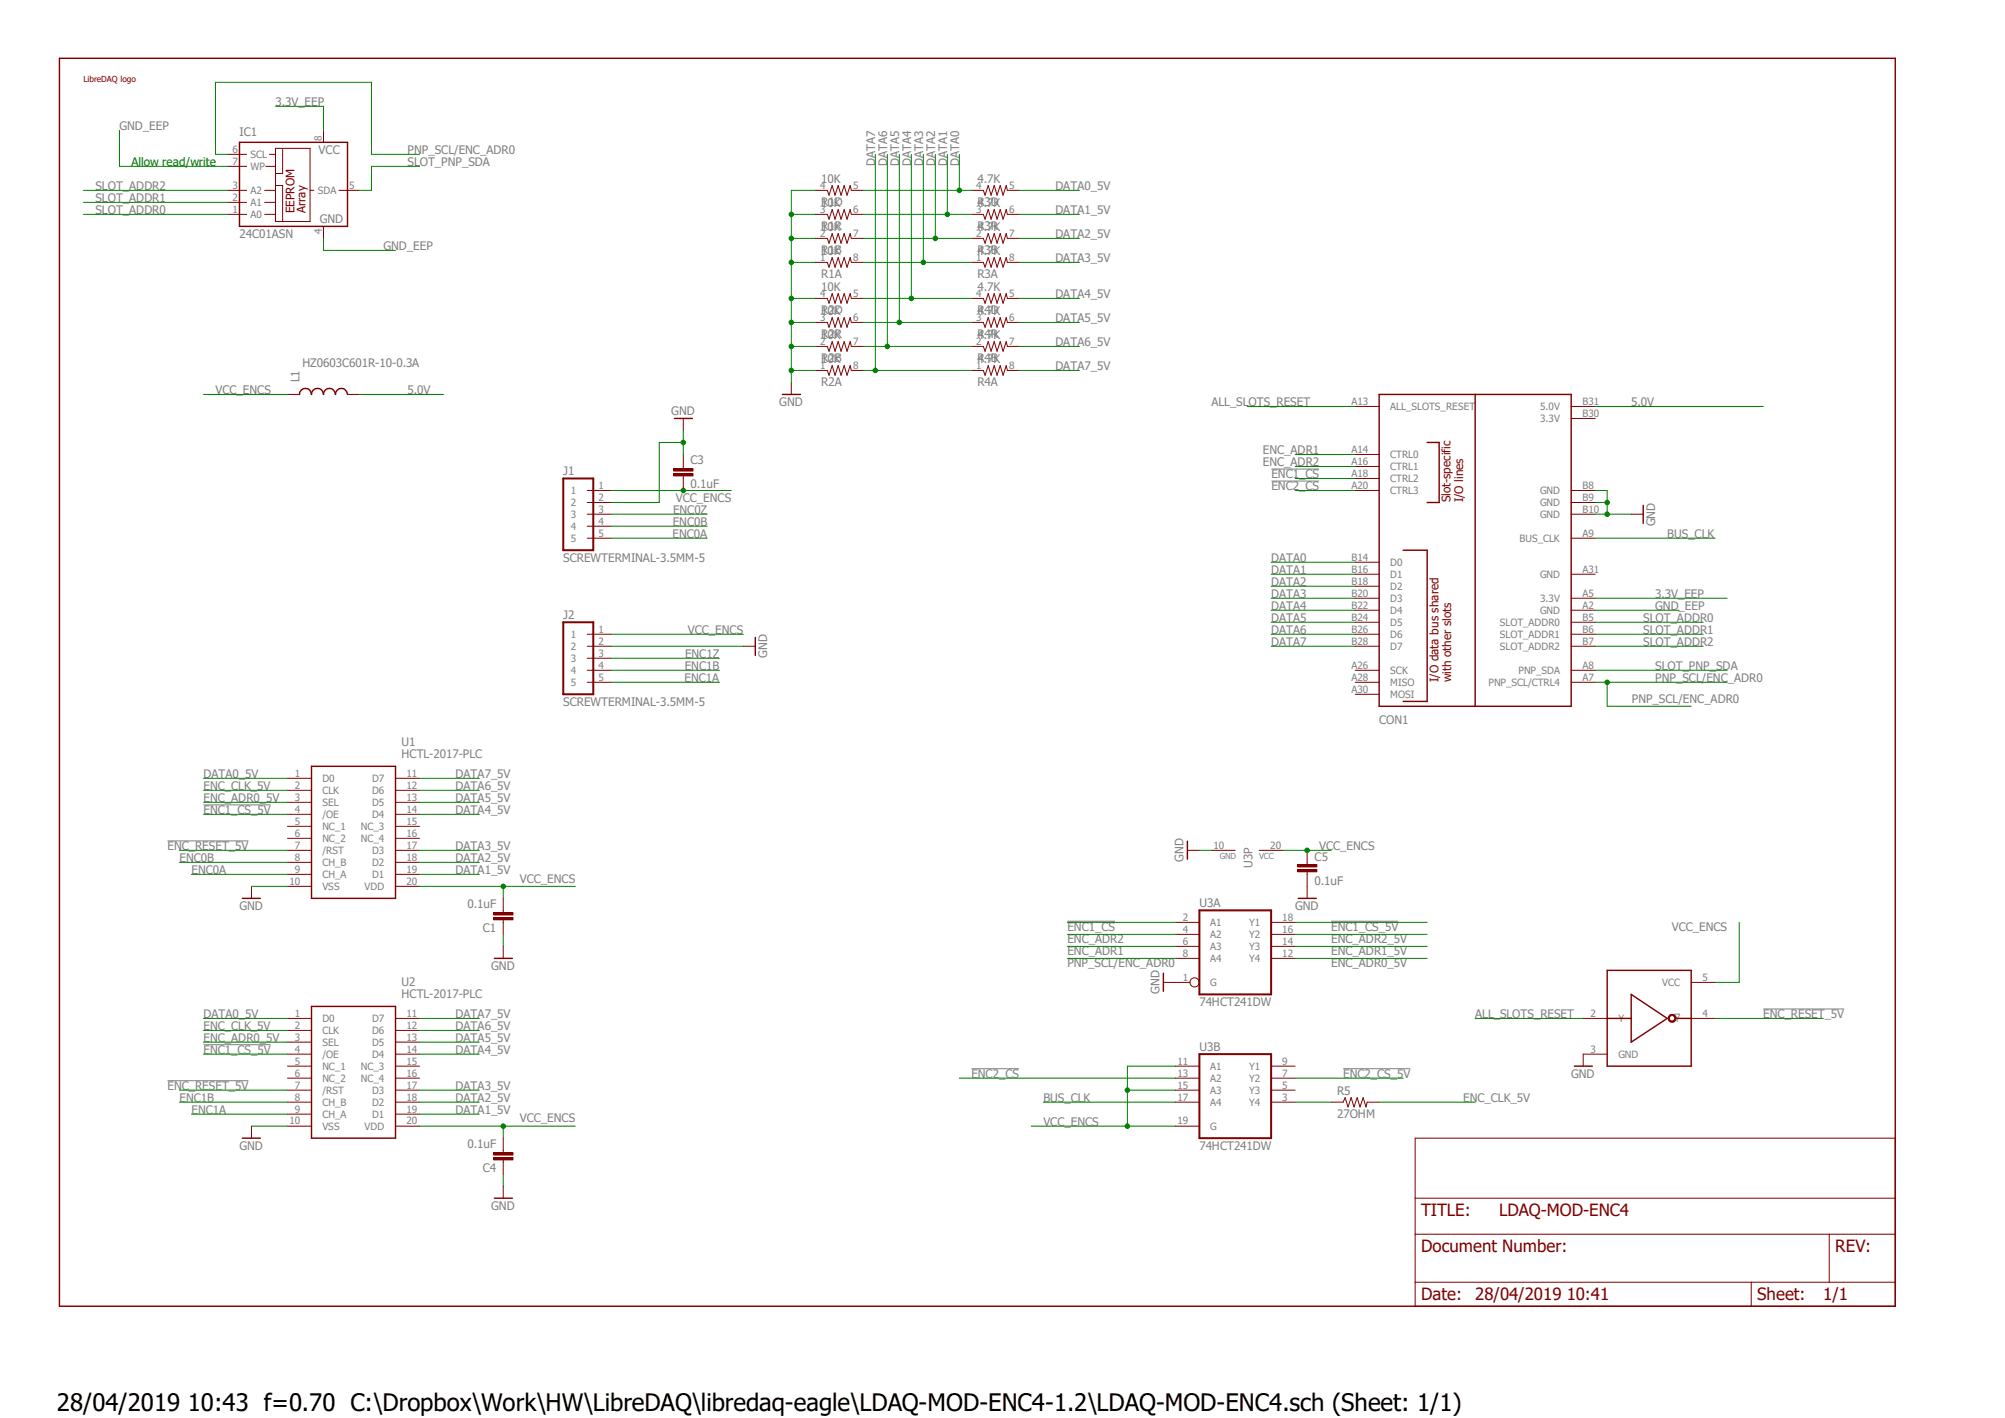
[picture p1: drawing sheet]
<svg xmlns="http://www.w3.org/2000/svg" width="297mm" height="210mm" viewBox="0 0 297 210" stroke-linecap="round" stroke-linejoin="round" font-family="sans-serif">
<path d="M8.4 8.4l272.6 185.5M281 8.4l-272.6 185.5" fill="none" stroke="#fff" stroke-width=".15"/>
<path d="M188.3 69.5h7.1M188.3 71.2h7.1M30.1 119.2h10M24.8 124.5h12M158.1 136.4h7.1M197.2 136.4h9.9M30.1 154.7h10M143.9 158.3h7.1M199 158.3h9.9M248 150.2h.9M261.2 149.4h12M24.8 160.1h12" fill="none" stroke="#808080" stroke-width=".15"/>
<g fill="none" stroke="#800000" stroke-width=".21">
<path d="M8.8 8.6h272v184.9h-272zM35.5 21.1h16v12.4h-16zM44.4 58.4a.89 .89 0 0 1 .9-.9 .89 .89 0 0 1 .8 .9 .89 .89 0 0 1 .9-.9 .89 .89 0 0 1 .9 .9 .89 .89 0 0 1 .9-.9 .89 .89 0 0 1 .9 .9 .89 .89 0 0 1 .9-.9 .89 .89 0 0 1 .9 .9M115.9 58.4h2.7M204.3 58.4h28.4v46.2h-28.4zM218.5 58.4v46.2M99.9 62h2.7M211.4 65.5h1.8v8.9h-1.8M243.4 74.8v2.7M111.9 94.4v2.7M207.9 81.5h3.5v22.4h-3.5M73.2 141.9h2.7"/>
<path d="M238.1 143.7h12.4v14.2h-12.4zM241.6 147.3l5.4 3.5-5.4 3.5z"/>
</g>
<g fill="none" stroke="#800000" stroke-width=".15">
<path d="M47.9 19.3v1.8M33.7 28.2h2.8M33.7 30h2.8M33.7 31.7h2.8M33.7 22.9h2.8M33.7 24.6h2.8M39.2 28.2h1.6M39.2 30h1.6M39.2 31.7h1.6M39.4 24.6h1.4M39.9 22.9h.9M40.8 22h5.1v10.8h-5.1z"/>
<path d="M40.8 27.5h1.1v5.3M41.9 22.1v3.6h-1.1M45.9 28.2h.6M47.9 33.5v1.8M50.2 28.2h3.1M120.8 28.2h1.8l.2 .7 .5-1.4 .4 1.4 .5-1.4 .4 1.4 .5-1.4 .4 1.4 .4-1.4 .2 .7h1.8M120.8 31.7h1.8l.2 .8 .5-1.5 .4 1.5 .5-1.5 .4 1.5 .5-1.5 .4 1.5 .4-1.5 .2 .7h1.8M120.8 38.9h1.8l.2 .7 .5-1.5 .4 1.5 .5-1.5 .4 1.5 .5-1.5 .4 1.5 .4-1.5 .2 .8h1.8M120.8 35.3h1.8l.2 .7 .5-1.4 .4 1.4 .5-1.4 .4 1.4 .5-1.4 .4 1.4 .4-1.4 .2 .7h1.8M143.9 28.2h1.8l.2 .7 .5-1.4 .4 1.4 .5-1.4 .4 1.4 .5-1.4 .4 1.4 .5-1.4 .1 .7h1.8M143.9 31.7h1.8l.2 .8 .5-1.5 .4 1.5 .5-1.5 .4 1.5 .5-1.5 .4 1.5 .5-1.5 .1 .7h1.8M143.9 38.9h1.8l.2 .7 .5-1.5 .4 1.5 .5-1.5 .4 1.5 .5-1.5 .4 1.5 .5-1.5 .1 .8h1.8"/>
<path d="M143.9 35.3h1.8l.2 .7 .5-1.4 .4 1.4 .5-1.4 .4 1.4 .5-1.4 .4 1.4 .5-1.4 .1 .7h1.8M42.6 58.4h1.8M51.5 58.4h1.8M117.2 56.6v1.8M120.8 54.9h1.8l.2 .7 .5-1.5 .4 1.5 .5-1.5 .4 1.5 .5-1.5 .4 1.5 .4-1.5 .2 .8h1.8M120.8 51.3h1.8l.2 .7 .5-1.4 .4 1.4 .5-1.4 .4 1.4 .5-1.4 .4 1.4 .4-1.4 .2 .7h1.8M120.8 47.8h1.8l.2 .7 .5-1.5 .4 1.5 .5-1.5 .4 1.5 .5-1.5 .4 1.5 .4-1.5 .2 .8h1.8M120.8 44.2h1.8l.2 .7 .5-1.4 .4 1.4 .5-1.4 .4 1.4 .5-1.4 .4 1.4 .4-1.4 .2 .7h1.8M143.9 54.9h1.8l.2 .7 .5-1.5 .4 1.5 .5-1.5 .4 1.5 .5-1.5 .4 1.5 .5-1.5 .1 .8h1.8M143.9 51.3h1.8l.2 .7 .5-1.4 .4 1.4 .5-1.4 .4 1.4 .5-1.4 .4 1.4 .5-1.4 .1 .7h1.8M143.9 47.8h1.8l.2 .7 .5-1.5 .4 1.5 .5-1.5 .4 1.5 .5-1.5 .4 1.5 .5-1.5 .1 .8h1.8M143.9 44.2h1.8l.2 .7 .5-1.4 .4 1.4 .5-1.4 .4 1.4 .5-1.4 .4 1.4 .5-1.4 .1 .7h1.8"/>
<path d="M99.8 70.1h2.9v.4h-2.9zM99.8 69.4h2.9v.4h-2.9zM101.2 62v1.8M101.2 67.3v2.1M101.2 70.5v2.1M200.7 72.6h3.6M200.7 60.2h3.6M200.7 70.9h3.6M200.7 69.1h3.6M200.7 67.3h3.6M232.7 74.4h3.6M232.7 79.7h3.6"/>
<path d="M232.7 72.6h3.6M232.7 60.2h3.6M232.7 62h3.6M232.7 76.2h3.6M241.6 76.2h1.8M110.1 95.7h1.8M200.7 90.4h3.6M200.7 99.3h3.6M200.7 95.7h3.6M200.7 92.2h3.6M200.7 88.6h3.6M200.7 85h3.6"/>
<path d="M200.7 93.9h3.6M200.7 86.8h3.6M200.7 83.3h3.6M232.7 90.4h3.6M232.7 99.3h3.6M232.7 95.7h3.6M232.7 92.2h3.6M232.7 88.6h3.6M232.7 85h3.6M232.7 93.9h3.6M200.7 101h3.6M200.7 102.8h3.6"/>
<path d="M232.7 101h3.6M73.1 135.2h2.9v.3h-2.9zM73.1 135.9h2.9v.3h-2.9zM74.5 133.1v2.1M74.5 136.2v2.2M74.5 140.2v1.7M209.6 168.6h71.2v24.9h-71.2zM209.6 177.5h71.2M209.6 182.8h71.2M209.6 189.9h71.2M259.4 189.9v3.6M271 182.8v7.1"/>
</g>
<path d="M99.8 70.3h2.9M99.8 69.6h2.9M73.1 135.3h2.9M73.1 136.1h2.9" fill="none" stroke="#800000" stroke-width=".34"/>
<path d="M247.4 150.3a.6 .6 0 0 1 .9 .3 .6 .6 0 0 1-.5 .8 .6 .6 0 0 1-.7-.6h.2a.41 .41 0 0 1 .4-.4 .41 .41 0 0 1 .4 .5 .41 .41 0 0 1-.6 .3l-.2-.4h-.2z" fill-rule="evenodd" fill="#800000"/>
<g fill="none" stroke="#800000" stroke-width=".15">
<path d="M87 72.6h3.6M87 74.4h3.6M87 76.2h3.6M87 77.9h3.6M87 79.7h3.6M87 93.9h3.6M87 95.7h3.6M87 97.5h3.6M87 99.3h3.6M42.6 115.3h3.5M42.6 117.1h3.5M42.6 118.8h3.5"/>
<path d="M58.6 115.3h3.5M58.6 117.1h3.5M58.6 118.8h3.5M87 101h3.6M37.3 131.3v1.8M42.6 125.9h3.5M42.6 120.6h3.5M42.6 122.4h3.5M42.6 124.2h3.5M42.6 127.7h3.5M42.6 129.5h3.5M42.6 131.3h3.5"/>
<path d="M58.6 125.9h3.5M58.6 120.6h3.5M58.6 122.4h3.5M58.6 124.2h3.5M58.6 127.7h3.5M58.6 129.5h3.5M58.6 131.3h3.5M174.1 136.6h3.6M174.1 138.4h3.6M175.9 125.9h1.8M179.5 125.9h3.5M186.5 125.9h3.6"/>
<path d="M188.3 136.6h3.6M188.3 138.4h3.6M192.2 128.8h2.9v.3h-2.9zM192.2 128.1h2.9v.3h-2.9zM193.6 125.9v2.2M193.6 129.1v4M42.6 150.8h3.5M42.6 156.1h3.5M42.6 157.9h3.5M42.6 159.7h3.5M42.6 152.6h3.5M42.6 154.3h3.5"/>
<path d="M58.6 150.8h3.5M58.6 156.1h3.5M58.6 157.9h3.5M58.6 159.7h3.5M58.6 152.6h3.5M58.6 154.3h3.5M172.3 145.5h4M174.1 140.2h3.6M174.1 141.9h3.6M174.1 157.9h3.6M174.1 159.7h3.6M188.3 140.2h3.6"/>
<path d="M188.3 141.9h3.6M188.3 157.9h3.6M188.3 159.7h3.6M234.5 150.8h3.6M238.1 156.1h-3.6v1.8M247.4 150.3a.6 .6 0 0 1 .9 .3 .6 .6 0 0 1-.5 .8 .6 .6 0 0 1-.7-.6h.2a.41 .41 0 0 1 .4-.4 .41 .41 0 0 1 .4 .5 .41 .41 0 0 1-.6 .3l-.2-.4h-.2zM250.5 150.8h3.6M250.5 145.5h3.6M37.3 166.8v1.8M42.6 163.2h3.5M42.6 166.8h3.5M42.6 161.5h3.5"/>
<path d="M42.6 165h3.5M58.6 163.2h3.5M58.6 166.8h3.5M58.6 161.5h3.5M58.6 165h3.5M73.1 170.7h2.9v.4h-2.9zM73.1 171.4h2.9v.4h-2.9zM74.5 168.6v2.1M74.5 171.8v2.1M74.5 175.7v1.8M174.1 163.2h3.6M174.1 166.8h3.6"/>
<path d="M174.1 161.5h3.6M188.3 163.2h3.6M188.3 161.5h3.6M197.2 163.2h1.8l.3-.6 .4 1.4 .5-1.4 .4 1.4 .4-1.4 .5 1.4 .4-1.4 .5 1.4 .1-.8h1.8"/>
<circle cx="177" cy="145.5" r=".68"/>
</g>
<path d="M46.1 113.5h12.5v19.6h-12.5zM35.9 133.1h2.7M175.9 124.6v2.7M192.3 133.1h2.7M46.1 149.1h12.5v19.5h-12.5zM172.3 144.1v2.7M233.2 157.9h2.7M238.1 150.8h3.5M248.2 150.8h2.3M35.9 168.6h2.7M73.2 177.5h2.7" fill="none" stroke="#800000" stroke-width=".21"/>
<path d="M83.4 70.9h4.5v10.6h-4.5zM83.4 92.2h4.5v10.6h-4.5zM177.7 134.8h10.6v12.5h-10.6zM177.7 156.1h10.6v12.5h-10.6z" fill="none" stroke="#800000" stroke-width=".3"/>
<path d="M192.2 128.9h2.9M192.2 128.2h2.9M73.1 170.9h2.9M73.1 171.6h2.9" fill="none" stroke="#800000" stroke-width=".34"/>
<path d="M101.2 65.5h-3.5v8.9M101.2 63.8v3.5M90.6 95.7h19.5M74.5 138.4v1.8" fill="none" stroke="#008000" stroke-width=".15"/>
<circle cx="101.2" cy="65.5" r=".33" fill="#008000"/>
<g fill="none" stroke="#008000" stroke-width=".15">
<path d="M117.2 54.9h3.6M120.8 51.3h-3.6v5.3M90.6 74.4h7.1"/>
<circle cx="101.2" cy="65.5" r=".33"/>
</g>
<circle cx="117.2" cy="54.9" r=".33" fill="#008000"/>
<g fill="none" stroke="#008000" stroke-width=".15">
<path d="M120.8 47.8h-3.6v3.5"/>
<circle cx="117.2" cy="54.9" r=".33"/>
</g>
<circle cx="117.2" cy="51.3" r=".33" fill="#008000"/>
<g fill="none" stroke="#008000" stroke-width=".15">
<path d="M120.8 44.2h-3.6v3.6"/>
<circle cx="117.2" cy="51.3" r=".33"/>
</g>
<circle cx="117.2" cy="47.8" r=".33" fill="#008000"/>
<g fill="none" stroke="#008000" stroke-width=".15">
<path d="M120.8 38.9h-3.6v5.3"/>
<circle cx="117.2" cy="47.8" r=".33"/>
</g>
<circle cx="117.2" cy="44.2" r=".33" fill="#008000"/>
<g fill="none" stroke="#008000" stroke-width=".15">
<path d="M120.8 35.3h-3.6v3.6"/>
<circle cx="117.2" cy="44.2" r=".33"/>
</g>
<circle cx="117.2" cy="38.9" r=".33" fill="#008000"/>
<g fill="none" stroke="#008000" stroke-width=".15">
<path d="M120.8 31.7h-3.6v3.6"/>
<circle cx="117.2" cy="38.9" r=".33"/>
</g>
<circle cx="117.2" cy="35.3" r=".33" fill="#008000"/>
<g fill="none" stroke="#008000" stroke-width=".15">
<path d="M120.8 28.2h-3.6v3.5"/>
<circle cx="117.2" cy="35.3" r=".33"/>
</g>
<circle cx="117.2" cy="31.7" r=".33" fill="#008000"/>
<g fill="none" stroke="#008000" stroke-width=".15">
<path d="M236.3 72.6h1.8v3.6h3.5M236.3 74.4h1.8M177.7 125.9h1.8"/>
<circle cx="117.2" cy="31.7" r=".33"/>
</g>
<circle cx="238.1" cy="74.4" r=".33" fill="#008000"/>
<g fill="none" stroke="#008000" stroke-width=".15">
<path d="M236.3 76.2h1.8"/>
<circle cx="238.1" cy="74.4" r=".33"/>
</g>
<circle cx="238.1" cy="76.2" r=".33" fill="#008000"/>
<g fill="none" stroke="#008000" stroke-width=".15">
<path d="M127.9 28.2h16M142.1 22.9v5.3M53.3 58.4h12.4M184.7 60.2h16M236.3 60.2h24.9M188.3 83.3h12.4M37.3 131.3h5.3M218.5 150.8h16M37.3 166.8h5.3M74.5 173.9v1.8"/>
<circle cx="238.1" cy="76.2" r=".33"/>
</g>
<circle cx="142.1" cy="28.2" r=".33" fill="#008000"/>
<g fill="none" stroke="#008000" stroke-width=".15">
<path d="M127.9 31.7h16M140.3 22.9v8.8M188.3 85h12.4"/>
<circle cx="142.1" cy="28.2" r=".33"/>
</g>
<circle cx="140.3" cy="31.7" r=".33" fill="#008000"/>
<g fill="none" stroke="#008000" stroke-width=".15">
<path d="M127.9 35.3h16M138.6 22.9v12.4M188.3 86.8h12.4"/>
<circle cx="140.3" cy="31.7" r=".33"/>
</g>
<circle cx="138.6" cy="35.3" r=".33" fill="#008000"/>
<g fill="none" stroke="#008000" stroke-width=".15">
<path d="M127.9 38.9h16M136.8 22.9v16M188.3 88.6h12.4"/>
<circle cx="138.6" cy="35.3" r=".33"/>
</g>
<circle cx="136.8" cy="38.9" r=".33" fill="#008000"/>
<g fill="none" stroke="#008000" stroke-width=".15">
<path d="M135 22.9v21.3M127.9 44.2h16M188.3 90.4h12.4"/>
<circle cx="136.8" cy="38.9" r=".33"/>
</g>
<circle cx="135" cy="44.2" r=".33" fill="#008000"/>
<g fill="none" stroke="#008000" stroke-width=".15">
<path d="M133.2 22.9v24.9M127.9 47.8h16M188.3 92.2h12.4"/>
<circle cx="135" cy="44.2" r=".33"/>
</g>
<circle cx="133.2" cy="47.8" r=".33" fill="#008000"/>
<g fill="none" stroke="#008000" stroke-width=".15">
<path d="M131.4 22.9v28.4M127.9 51.3h16M188.3 93.9h12.4"/>
<circle cx="133.2" cy="47.8" r=".33"/>
</g>
<circle cx="131.4" cy="51.3" r=".33" fill="#008000"/>
<g fill="none" stroke="#008000" stroke-width=".15">
<path d="M129.7 22.9v32M127.9 54.9h16M188.3 95.7h12.4"/>
<circle cx="131.4" cy="51.3" r=".33"/>
</g>
<circle cx="129.7" cy="54.9" r=".33" fill="#008000"/>
<g fill="none" stroke="#008000" stroke-width=".15">
<path d="M40.8 15.7h7.1v3.6M12.4 28.2h21.3M12.4 30h21.3M12.4 31.7h21.3M62.1 24.6h-7.1v3.6h-1.7M30.1 58.4h12.5M90.6 79.7h14.2M90.6 77.9h14.2M90.6 76.2h14.2M90.6 99.3h16M90.6 97.5h16M236.3 99.3h19.6"/>
<path d="M236.3 93.9h16M236.3 92.2h16M236.3 95.7h16M236.3 88.6h19.6M30.1 118.8h12.5M90.6 101h16M26.6 127.7h16M26.6 125.9h16M28.4 129.5h14.2M62.1 131.3h23.1M74.5 131.3v1.8M191.9 138.4h19.5"/>
<path d="M30.1 154.3h12.5M191.9 141.9h19.5M191.9 140.2h19.5M254.1 150.8h16M26.6 163.2h16M26.6 161.5h16M28.4 165h14.2"/>
<circle cx="129.7" cy="54.9" r=".33"/>
</g>
<circle cx="74.6" cy="131.3" r=".33" fill="#008000"/>
<g fill="none" stroke="#008000" stroke-width=".15">
<path d="M90.6 72.6h17.7"/>
<circle cx="74.6" cy="131.3" r=".33"/>
</g>
<circle cx="101.2" cy="72.6" r=".33" fill="#008000"/>
<g fill="none" stroke="#008000" stroke-width=".15">
<path d="M90.6 93.9h19.5M190.1 125.9h7.1M257.6 136.6v8.9h-3.5"/>
<circle cx="101.2" cy="72.6" r=".33"/>
</g>
<circle cx="193.6" cy="125.9" r=".33" fill="#008000"/>
<g fill="none" stroke="#008000" stroke-width=".15">
<path d="M152.8 166.8h21.3"/>
<circle cx="193.6" cy="125.9" r=".33"/>
</g>
<circle cx="167" cy="166.8" r=".33" fill="#008000"/>
<g fill="none" stroke="#008000" stroke-width=".15">
<path d="M174.1 157.9h-7.1v8.9M167 161.5h7.1"/>
<circle cx="167" cy="166.8" r=".33"/>
</g>
<circle cx="167" cy="161.5" r=".33" fill="#008000"/>
<g fill="none" stroke="#008000" stroke-width=".15">
<path d="M62.1 166.8h23.1M74.5 166.8v1.8"/>
<circle cx="167" cy="161.5" r=".33"/>
</g>
<circle cx="74.6" cy="166.8" r=".33" fill="#008000"/>
<g fill="none" stroke="#008000" stroke-width=".15">
<path d="M17.7 19.3v5.3h16M47.9 35.3v1.8h10.7M151 28.2h8.9M151 31.7h8.9M151 35.3h8.9M151 38.9h8.9M151 44.2h8.9M151 47.8h8.9M151 51.3h8.9M151 54.9h8.9M191.9 67.3h8.8M191.9 69.1h8.8"/>
<path d="M191.9 70.9h8.8M236.3 79.7h17.8M236.3 90.4h12.5M30.1 115.3h12.5M30.1 117.1h12.5M62.1 115.3h8.9M62.1 118.8h8.9M62.1 117.1h8.9M236.3 101h19.6M238.1 101v3.6h12.4M30.1 120.6h12.5M62.1 129.5h8.9"/>
<path d="M62.1 127.7h8.9M62.1 125.9h8.9M62.1 120.6h8.9M158.1 136.6h16M158.1 138.4h16M191.9 136.6h19.5M30.1 150.8h12.5M30.1 156.1h12.5M30.1 152.6h12.5M62.1 150.8h8.9M62.1 156.1h8.9M62.1 154.3h8.9"/>
<path d="M62.1 152.6h8.9M158.1 140.2h16M158.1 141.9h16M191.9 159.7h16M62.1 165h8.9M62.1 163.2h8.9M62.1 161.5h8.9M154.6 163.2h19.5M191.9 163.2h5.3M204.3 163.2h14.2"/>
<circle cx="74.6" cy="166.8" r=".33"/>
</g>
<circle cx="238.1" cy="101" r=".33" fill="#008000"/>
<g fill="none" stroke="#008000" stroke-width=".15">
<path d="M33.7 22.9h-1.8v-10.7h23.1v10.7h7.1M191.9 72.6h8.8M142.1 159.7h32"/>
<circle cx="238.1" cy="101" r=".33"/>
</g>
<text font-size="3.6" x="8.4" y="208.9">28/04/2019 10:43 f=0.70 C:\Dropbox\Work\HW\LibreDAQ\libredaq-eagle\LDAQ-MOD-ENC4-1.2\LDAQ-MOD-ENC4.sch (Sheet: 1/1)</text>
<g font-size="2.5" fill="#800000">
<text x="210.5" y="180.1">TITLE:</text>
<text x="210.5" y="185.5">Document Number:</text>
<text x="222.1" y="180.1">LDAQ-MOD-ENC4</text>
<text x="271.9" y="185.5">REV:</text>
<text x="210.5" y="192.6">Date:</text>
<text x="218.5" y="192.6">28/04/2019 10:41</text>
<text x="260.3" y="192.6">Sheet:</text>
<text x="270.1" y="192.6">1/1</text>
</g>
<g font-size="1.7" fill="#808080">
<text x="40.8" y="15.7">3.3V_EEP</text>
<text x="17.7" y="19.3">GND_EEP</text>
<text x="35.5" y="20.2">IC1</text>
<text x="47.2" y="22.9">VCC</text>
<text x="60.4" y="22.9">PNP_SCL/ENC_ADR0</text>
<text x="14.1" y="30">SLOT_ADDR1</text>
<text x="14.1" y="28.2">SLOT_ADDR2</text>
<text x="60.4" y="24.6">SLOT_PNP_SDA</text>
<text x="121.7" y="27.1">10K</text>
<text x="129.7" y="24.6" transform="rotate(-90 129.7 24.6)">DATA7</text>
<text x="131.4" y="24.6" transform="rotate(-90 131.4 24.6)">DATA6</text>
<text x="133.2" y="24.6" transform="rotate(-90 133.2 24.6)">DATA5</text>
<text x="135" y="24.6" transform="rotate(-90 135 24.6)">DATA4</text>
<text x="136.8" y="24.6" transform="rotate(-90 136.8 24.6)">DATA3</text>
<text x="138.6" y="24.6" transform="rotate(-90 138.6 24.6)">DATA2</text>
<text x="140.3" y="24.6" transform="rotate(-90 140.3 24.6)">DATA1</text>
<text x="142.1" y="24.6" transform="rotate(-90 142.1 24.6)">DATA0</text>
<text x="144.8" y="27.1">4.7K</text>
<text x="156.3" y="28.2">DATA0_5V</text>
<text x="14.1" y="31.8">SLOT_ADDR0</text>
<text x="35.5" y="35.3">24C01ASN</text>
<text x="47.4" y="33">GND</text>
<text x="121.7" y="34.2">10K</text>
<text x="121.7" y="30.7">10K</text>
<text x="121.7" y="34">R1R</text>
<text x="121.7" y="30.5">R1D</text>
<text x="144.8" y="34.2">4.7K</text>
<text x="144.8" y="30.7">4.7K</text>
<text x="144.8" y="34">R3R</text>
<text x="144.8" y="30.5">R3D</text>
<text x="156.3" y="31.8">DATA1_5V</text>
<text x="156.3" y="35.3">DATA2_5V</text>
<text x="56.8" y="37.1">GND_EEP</text>
<text x="121.7" y="37.8">10K</text>
<text x="121.7" y="41.1">R1A</text>
<text x="121.7" y="37.6">R1B</text>
<text x="144.8" y="37.8">4.7K</text>
<text x="144.8" y="41.1">R3A</text>
<text x="144.8" y="37.6">R3B</text>
<text x="156.3" y="38.9">DATA3_5V</text>
<text x="121.7" y="46.7">10K</text>
<text x="121.7" y="43.1">10K</text>
<text x="121.7" y="46.5">R2D</text>
<text x="144.8" y="46.7">4.7K</text>
<text x="144.8" y="43.1">4.7K</text>
<text x="144.8" y="46.5">R4D</text>
<text x="156.3" y="44.2">DATA4_5V</text>
<text x="156.3" y="47.8">DATA5_5V</text>
<text x="121.7" y="53.8">10K</text>
<text x="121.7" y="50.2">10K</text>
<text x="121.7" y="53.6">R2B</text>
<text x="121.7" y="50">R2R</text>
<text x="144.8" y="53.8">4.7K</text>
<text x="144.8" y="50.2">4.7K</text>
<text x="144.8" y="53.6">R4B</text>
<text x="144.8" y="50">R4R</text>
<text x="156.3" y="51.3">DATA6_5V</text>
<text x="31.9" y="58.4">VCC_ENCS</text>
<text x="44.4" y="56.6" transform="rotate(-90 44.4 56.6)">L1</text>
<text x="44.8" y="54.3">HZ0603C601R-10-0.3A</text>
<text x="60.4" y="58.4">5.0V</text>
<text x="121.7" y="57.1">R2A</text>
<text x="144.8" y="57.1">R4A</text>
<text x="156.3" y="54.9">DATA7_5V</text>
<text x="99.4" y="61.4">GND</text>
<text x="115.4" y="60.2">GND</text>
<text x="179.5" y="60.2">ALL_SLOTS_RESET</text>
<text x="241.6" y="60.2">5.0V</text>
<text x="83.4" y="70.3">J1</text>
<text x="102.3" y="68.8">C3</text>
<text x="187.1" y="67.3">ENC_ADR1</text>
<text x="187.1" y="69.1">ENC_ADR2</text>
<text x="188.3" y="70.9">ENC1_CS</text>
<text x="99.7" y="78">ENC0B</text>
<text x="99.7" y="76.2">ENC0Z</text>
<text x="100.1" y="74.4">VCC_ENCS</text>
<text x="102.3" y="72.3">0.1uF</text>
<text x="188.3" y="72.6">ENC2_CS</text>
<text x="245.2" y="78" transform="rotate(-90 245.2 78)">GND</text>
<text x="83.4" y="83.3">SCREWTERMINAL-3.5MM-5</text>
<text x="99.6" y="79.7">ENC0A</text>
<text x="188.3" y="83.3">DATA0</text>
<text x="247" y="79.7">BUS_CLK</text>
<text x="188.3" y="85">DATA1</text>
<text x="188.3" y="86.8">DATA2</text>
<text x="188.3" y="88.6">DATA3</text>
<text x="245.2" y="88.6">3.3V_EEP</text>
<text x="83.4" y="91.7">J2</text>
<text x="101.9" y="93.9">VCC_ENCS</text>
<text x="188.3" y="90.4">DATA4</text>
<text x="188.3" y="92.2">DATA5</text>
<text x="188.3" y="93.9">DATA6</text>
<text x="188.3" y="95.7">DATA7</text>
<text x="243.4" y="93.9">SLOT_ADDR1</text>
<text x="243.4" y="92.2">SLOT_ADDR0</text>
<text x="243.4" y="95.7">SLOT_ADDR2</text>
<text x="245.2" y="90.4">GND_EEP</text>
<text x="101.4" y="101">ENC1A</text>
<text x="101.4" y="99.3">ENC1B</text>
<text x="101.5" y="97.5">ENC1Z</text>
<text x="113.7" y="97.4" transform="rotate(-90 113.7 97.4)">GND</text>
<text x="245.2" y="99.3">SLOT_PNP_SDA</text>
<text x="245.2" y="101">PNP_SCL/ENC_ADR0</text>
<text x="83.4" y="104.6">SCREWTERMINAL-3.5MM-5</text>
<text x="204.3" y="107.3">CON1</text>
<text x="241.7" y="104.1">PNP_SCL/ENC_ADR0</text>
<text x="59.5" y="112.3">HCTL-2017-PLC</text>
<text x="59.5" y="110.5">U1</text>
<text x="30.1" y="118.8">ENC_ADR0_5V</text>
<text x="30.1" y="115.3">DATA0_5V</text>
<text x="30.1" y="117.1">ENC_CLK_5V</text>
<text x="67.5" y="118.8">DATA5_5V</text>
<text x="67.5" y="117.1">DATA6_5V</text>
<text x="67.5" y="115.3">DATA7_5V</text>
<text x="24.8" y="125.9">ENC_RESET_5V</text>
<text x="30.1" y="120.6">ENC1_CS_5V</text>
<text x="67.5" y="125.9">DATA3_5V</text>
<text x="67.5" y="120.6">DATA4_5V</text>
<text x="195.4" y="125.9">VCC_ENCS</text>
<text x="26.6" y="127.7">ENC0B</text>
<text x="28.4" y="129.5">ENC0A</text>
<text x="67.5" y="129.5">DATA1_5V</text>
<text x="67.5" y="127.7">DATA2_5V</text>
<text x="77" y="130.7">VCC_ENCS</text>
<text x="175.3" y="127.6" transform="rotate(-90 175.3 127.6)">GND</text>
<text x="185.5" y="128.5" transform="rotate(-90 185.5 128.5)">U3P</text>
<text x="194.7" y="131">0.1uF</text>
<text x="194.7" y="127.5">C5</text>
<text x="35.5" y="134.8">GND</text>
<text x="69.3" y="134.5">0.1uF</text>
<text x="158.1" y="137.8">ENC1_CS</text>
<text x="177.7" y="134.4">U3A</text>
<text x="191.9" y="134.8">GND</text>
<text x="197.2" y="137.8">ENC1_CS_5V</text>
<text x="247.6" y="137.8">VCC_ENCS</text>
<text x="71.5" y="138.1">C1</text>
<text x="72.8" y="143.7">GND</text>
<text x="158.1" y="141.4">ENC_ADR1</text>
<text x="158.1" y="139.6">ENC_ADR2</text>
<text x="158.1" y="143.2">PNP_SCL/ENC_ADR0</text>
<text x="197.2" y="143.2">ENC_ADR0_5V</text>
<text x="197.2" y="141.4">ENC_ADR1_5V</text>
<text x="197.2" y="139.6">ENC_ADR2_5V</text>
<text x="59.5" y="147.9">HCTL-2017-PLC</text>
<text x="59.5" y="146.1">U2</text>
<text x="171.8" y="147.2" transform="rotate(-90 171.8 147.2)">GND</text>
<text x="177.7" y="149.1">74HCT241DW</text>
<text x="30.1" y="154.4">ENC_ADR0_5V</text>
<text x="30.1" y="150.8">DATA0_5V</text>
<text x="30.1" y="152.6">ENC_CLK_5V</text>
<text x="67.5" y="154.4">DATA5_5V</text>
<text x="67.5" y="152.6">DATA6_5V</text>
<text x="67.5" y="150.8">DATA7_5V</text>
<text x="177.7" y="155.7">U3B</text>
<text x="218.5" y="150.8">ALL_SLOTS_RESET</text>
<text x="261.2" y="150.8">ENC_RESET_5V</text>
<text x="24.8" y="161.5">ENC_RESET_5V</text>
<text x="30.1" y="156.2">ENC1_CS_5V</text>
<text x="67.5" y="161.5">DATA3_5V</text>
<text x="67.5" y="156.2">DATA4_5V</text>
<text x="143.9" y="159.7">ENC2_CS</text>
<text x="199" y="159.7">ENC2_CS_5V</text>
<text x="232.7" y="159.7">GND</text>
<text x="26.6" y="163.2">ENC1B</text>
<text x="28.4" y="165">ENC1A</text>
<text x="67.5" y="165">DATA1_5V</text>
<text x="67.5" y="163.2">DATA2_5V</text>
<text x="77" y="166.2">VCC_ENCS</text>
<text x="154.6" y="166.8">VCC_ENCS</text>
<text x="154.6" y="163.2">BUS_CLK</text>
<text x="198.1" y="165.6">27OHM</text>
<text x="198.1" y="162.2">R5</text>
<text x="216.7" y="163.2">ENC_CLK_5V</text>
<text x="35.5" y="170.3">GND</text>
<text x="69.3" y="170.1">0.1uF</text>
<text x="71.5" y="173.7">C4</text>
<text x="177.7" y="170.3">74HCT241DW</text>
<text x="72.8" y="179.2">GND</text>
</g>
<text font-size="1.7" fill="#008000" x="19.5" y="24.6">Allow read/write</text>
<g font-size="1.7" fill="#800000">
<text x="43.6" y="31.6" transform="rotate(-90 43.6 31.6)">EEPROM</text>
<text x="45.3" y="31.6" transform="rotate(-90 45.3 31.6)">Array</text>
<text x="214.9" y="74.4" transform="rotate(-90 214.9 74.4)">Slot-specific</text>
<text x="216.7" y="74.4" transform="rotate(-90 216.7 74.4)">I/O lines</text>
<text x="213.1" y="101" transform="rotate(-90 213.1 101)">I/O data bus shared</text>
<text x="215" y="101" transform="rotate(-90 215 101)">with other slots</text>
</g>
<g font-size="1.5" fill="#808080">
<text x="34.4" y="22.6">6</text>
<text x="37.1" y="23.4">SCL</text>
<text x="47.7" y="20.8" transform="rotate(-90 47.7 20.8)">8</text>
<text x="34.4" y="29.7">2</text>
<text x="34.4" y="27.9">3</text>
<text x="34.4" y="24.4">7</text>
<text x="37.1" y="28.7">A2</text>
<text x="37.1" y="25.2">WP</text>
<text x="47.1" y="28.7">SDA</text>
<text x="51.7" y="27.9">5</text>
<text x="121.5" y="27.9">4</text>
<text x="126.4" y="27.9">5</text>
<text x="144.6" y="27.9">4</text>
<text x="149.5" y="27.9">5</text>
<text x="34.4" y="31.5">1</text>
<text x="37.1" y="32.3">A0</text>
<text x="37.1" y="30.5">A1</text>
<text x="47.7" y="34.6" transform="rotate(-90 47.7 34.6)">4</text>
<text x="121.5" y="35.1">2</text>
<text x="121.5" y="31.5">3</text>
<text x="126.4" y="35.1">7</text>
<text x="126.4" y="31.5">6</text>
<text x="144.6" y="35.1">2</text>
<text x="144.6" y="31.5">3</text>
<text x="149.5" y="35.1">7</text>
<text x="149.5" y="31.5">6</text>
<text x="121.5" y="38.6">1</text>
<text x="126.4" y="38.6">8</text>
<text x="144.6" y="38.6">1</text>
<text x="149.5" y="38.6">8</text>
<text x="121.5" y="47.5">3</text>
<text x="121.5" y="43.9">4</text>
<text x="126.4" y="47.5">6</text>
<text x="126.4" y="43.9">5</text>
<text x="144.6" y="47.5">3</text>
<text x="144.6" y="43.9">4</text>
<text x="149.5" y="47.5">6</text>
<text x="149.5" y="43.9">5</text>
<text x="121.5" y="51.1">2</text>
<text x="126.4" y="51.1">7</text>
<text x="144.6" y="51.1">2</text>
<text x="149.5" y="51.1">7</text>
<text x="121.5" y="54.6">1</text>
<text x="126.4" y="54.6">8</text>
<text x="144.6" y="54.6">1</text>
<text x="149.5" y="54.6">8</text>
<text x="200.2" y="59.9">A13</text>
<text x="234.4" y="59.9">B31</text>
<text x="206" y="60.7">ALL_SLOTS_RESET</text>
<text x="228.1" y="60.7">5.0V</text>
<text x="228.1" y="62.5">3.3V</text>
<text x="234.4" y="61.7">B30</text>
<text x="200.2" y="70.6">A18</text>
<text x="200.2" y="68.8">A16</text>
<text x="200.2" y="67.1">A14</text>
<text x="206" y="71.4">CTRL2</text>
<text x="206" y="69.6">CTRL1</text>
<text x="206" y="67.8">CTRL0</text>
<text x="84.6" y="73.2">1</text>
<text x="84.6" y="74.9">2</text>
<text x="84.6" y="76.7">3</text>
<text x="88.6" y="72.4">1</text>
<text x="88.6" y="74.2">2</text>
<text x="88.6" y="75.9">3</text>
<text x="88.6" y="77.7">4</text>
<text x="200.2" y="72.4">A20</text>
<text x="206" y="73.2">CTRL3</text>
<text x="228.1" y="74.9">GND</text>
<text x="228.1" y="73.2">GND</text>
<text x="228.1" y="76.7">GND</text>
<text x="234.4" y="74.2">B9</text>
<text x="234.4" y="72.4">B8</text>
<text x="234.4" y="75.9">B10</text>
<text x="84.6" y="78.5">4</text>
<text x="84.6" y="80.3">5</text>
<text x="88.6" y="79.5">5</text>
<text x="200.2" y="83.1">B14</text>
<text x="206" y="83.8">D0</text>
<text x="225.1" y="80.3">BUS_CLK</text>
<text x="234.4" y="79.5">A9</text>
<text x="200.2" y="88.3">B20</text>
<text x="200.2" y="86.6">B18</text>
<text x="200.2" y="84.8">B16</text>
<text x="206" y="89.2">D3</text>
<text x="206" y="87.4">D2</text>
<text x="206" y="85.6">D1</text>
<text x="228.1" y="89.2">3.3V</text>
<text x="228.1" y="85.6">GND</text>
<text x="234.4" y="88.3">A5</text>
<text x="234.4" y="84.8">A31</text>
<text x="84.6" y="94.5">1</text>
<text x="88.6" y="93.7">1</text>
<text x="88.6" y="95.5">2</text>
<text x="200.2" y="95.5">B28</text>
<text x="200.2" y="93.7">B26</text>
<text x="200.2" y="91.9">B24</text>
<text x="200.2" y="90.1">B22</text>
<text x="206" y="94.5">D6</text>
<text x="206" y="92.7">D5</text>
<text x="206" y="90.9">D4</text>
<text x="222.2" y="92.7">SLOT_ADDR0</text>
<text x="222.2" y="94.5">SLOT_ADDR1</text>
<text x="228.1" y="90.9">GND</text>
<text x="234.4" y="90.1">A2</text>
<text x="234.4" y="95.5">B7</text>
<text x="234.4" y="91.9">B5</text>
<text x="234.4" y="93.7">B6</text>
<text x="84.6" y="96.3">2</text>
<text x="84.6" y="98">3</text>
<text x="84.6" y="99.8">4</text>
<text x="84.6" y="101.6">5</text>
<text x="88.6" y="97.2">3</text>
<text x="88.6" y="99">4</text>
<text x="88.6" y="100.8">5</text>
<text x="200.2" y="99">A26</text>
<text x="200.2" y="100.8">A28</text>
<text x="206" y="96.3">D7</text>
<text x="206" y="99.8">SCK</text>
<text x="206" y="101.6">MISO</text>
<text x="220.5" y="101.6">PNP_SCL/CTRL4</text>
<text x="222.2" y="96.3">SLOT_ADDR2</text>
<text x="225" y="99.8">PNP_SDA</text>
<text x="234.4" y="99">A8</text>
<text x="234.4" y="100.8">A7</text>
<text x="200.2" y="102.6">A30</text>
<text x="206" y="103.4">MOSI</text>
<text x="43.7" y="115">1</text>
<text x="43.7" y="116.8">2</text>
<text x="43.7" y="118.6">3</text>
<text x="47.8" y="115.8">D0</text>
<text x="47.8" y="117.6">CLK</text>
<text x="47.8" y="119.4">SEL</text>
<text x="55.1" y="115.8">D7</text>
<text x="55.1" y="117.6">D6</text>
<text x="55.1" y="119.3">D5</text>
<text x="60.2" y="115">11</text>
<text x="60.2" y="116.8">12</text>
<text x="60.2" y="118.6">13</text>
<text x="43.7" y="120.4">4</text>
<text x="43.7" y="122.1">5</text>
<text x="43.7" y="123.9">6</text>
<text x="43.7" y="125.7">7</text>
<text x="47.8" y="121.2">/OE</text>
<text x="47.8" y="122.9">NC_1</text>
<text x="47.8" y="124.7">NC_2</text>
<text x="53.5" y="122.9">NC_3</text>
<text x="53.5" y="124.7">NC_4</text>
<text x="55.1" y="121.1">D4</text>
<text x="60.2" y="120.4">14</text>
<text x="60.2" y="122.1">15</text>
<text x="60.2" y="123.9">16</text>
<text x="60.2" y="125.7">17</text>
<text x="179.7" y="125.7">10</text>
<text x="188.2" y="125.7">20</text>
<text x="42.9" y="131">10</text>
<text x="43.7" y="127.5">8</text>
<text x="43.7" y="129.2">9</text>
<text x="47.8" y="126.4">/RST</text>
<text x="47.8" y="128.2">CH_B</text>
<text x="47.8" y="130">CH_A</text>
<text x="47.8" y="131.8">VSS</text>
<text x="54" y="131.8">VDD</text>
<text x="55.1" y="126.4">D3</text>
<text x="55.1" y="128.2">D2</text>
<text x="55.1" y="130">D1</text>
<text x="60.2" y="127.5">18</text>
<text x="60.2" y="129.2">19</text>
<text x="60.2" y="131">20</text>
<text x="175.2" y="136.4">2</text>
<text x="179.3" y="137.1">A1</text>
<text x="185" y="137.1">Y1</text>
<text x="189.9" y="136.4">18</text>
<text x="175.2" y="138.1">4</text>
<text x="175.2" y="139.9">6</text>
<text x="175.2" y="141.7">8</text>
<text x="179.3" y="138.9">A2</text>
<text x="179.3" y="140.7">A3</text>
<text x="179.3" y="142.5">A4</text>
<text x="185" y="142.5">Y4</text>
<text x="185" y="140.7">Y3</text>
<text x="185" y="138.9">Y2</text>
<text x="189.9" y="141.7">12</text>
<text x="189.9" y="139.9">14</text>
<text x="189.9" y="138.1">16</text>
<text x="175.2" y="145.2">1</text>
<text x="179.3" y="146">G</text>
<text x="246.2" y="146">VCC</text>
<text x="252.2" y="145.2">5</text>
<text x="43.7" y="150.6">1</text>
<text x="43.7" y="152.4">2</text>
<text x="43.7" y="154.1">3</text>
<text x="43.7" y="155.9">4</text>
<text x="47.8" y="151.3">D0</text>
<text x="47.8" y="153.1">CLK</text>
<text x="47.8" y="154.9">SEL</text>
<text x="55.1" y="151.3">D7</text>
<text x="55.1" y="153.1">D6</text>
<text x="55.1" y="154.9">D5</text>
<text x="60.2" y="150.6">11</text>
<text x="60.2" y="152.4">12</text>
<text x="60.2" y="154.1">13</text>
<text x="60.2" y="155.9">14</text>
<text x="235.6" y="150.6">2</text>
<text x="235.6" y="155.9">3</text>
<text x="239.7" y="151.3">Y</text>
<text x="248" y="151.3">Y</text>
<text x="252.2" y="150.6">4</text>
<text x="43.7" y="157.7">5</text>
<text x="43.7" y="159.5">6</text>
<text x="43.7" y="161.2">7</text>
<text x="47.8" y="156.7">/OE</text>
<text x="47.8" y="158.5">NC_1</text>
<text x="47.8" y="160.2">NC_2</text>
<text x="53.5" y="158.5">NC_3</text>
<text x="53.5" y="160.2">NC_4</text>
<text x="55.1" y="156.7">D4</text>
<text x="60.2" y="157.7">15</text>
<text x="60.2" y="159.5">16</text>
<text x="60.2" y="161.2">17</text>
<text x="174.4" y="157.7">11</text>
<text x="174.4" y="159.5">13</text>
<text x="174.4" y="161.2">15</text>
<text x="179.3" y="158.5">A1</text>
<text x="179.3" y="160.2">A2</text>
<text x="185" y="160.2">Y2</text>
<text x="185" y="158.5">Y1</text>
<text x="189.9" y="161.2">5</text>
<text x="189.9" y="159.5">7</text>
<text x="189.9" y="157.7">9</text>
<text x="239.7" y="156.7">GND</text>
<text x="42.9" y="166.5">10</text>
<text x="43.7" y="163">8</text>
<text x="43.7" y="164.8">9</text>
<text x="47.8" y="162">/RST</text>
<text x="47.8" y="163.8">CH_B</text>
<text x="47.8" y="165.6">CH_A</text>
<text x="47.8" y="167.3">VSS</text>
<text x="54" y="167.3">VDD</text>
<text x="55.1" y="162">D3</text>
<text x="55.1" y="163.8">D2</text>
<text x="55.1" y="165.6">D1</text>
<text x="60.2" y="163">18</text>
<text x="60.2" y="164.8">19</text>
<text x="60.2" y="166.5">20</text>
<text x="174.4" y="166.5">19</text>
<text x="174.4" y="163">17</text>
<text x="179.3" y="167.3">G</text>
<text x="179.3" y="162">A3</text>
<text x="179.3" y="163.8">A4</text>
<text x="185" y="163.8">Y4</text>
<text x="185" y="162">Y3</text>
<text x="189.9" y="163">3</text>
</g>
<text font-size="1.2" fill="#800000" x="12.4" y="12.2">LibreDAQ logo</text>
<g font-size="1.2" fill="#808080">
<text x="180.7" y="127.3">GND</text>
<text x="186.5" y="127.3">VCC</text>
</g>
</svg>
